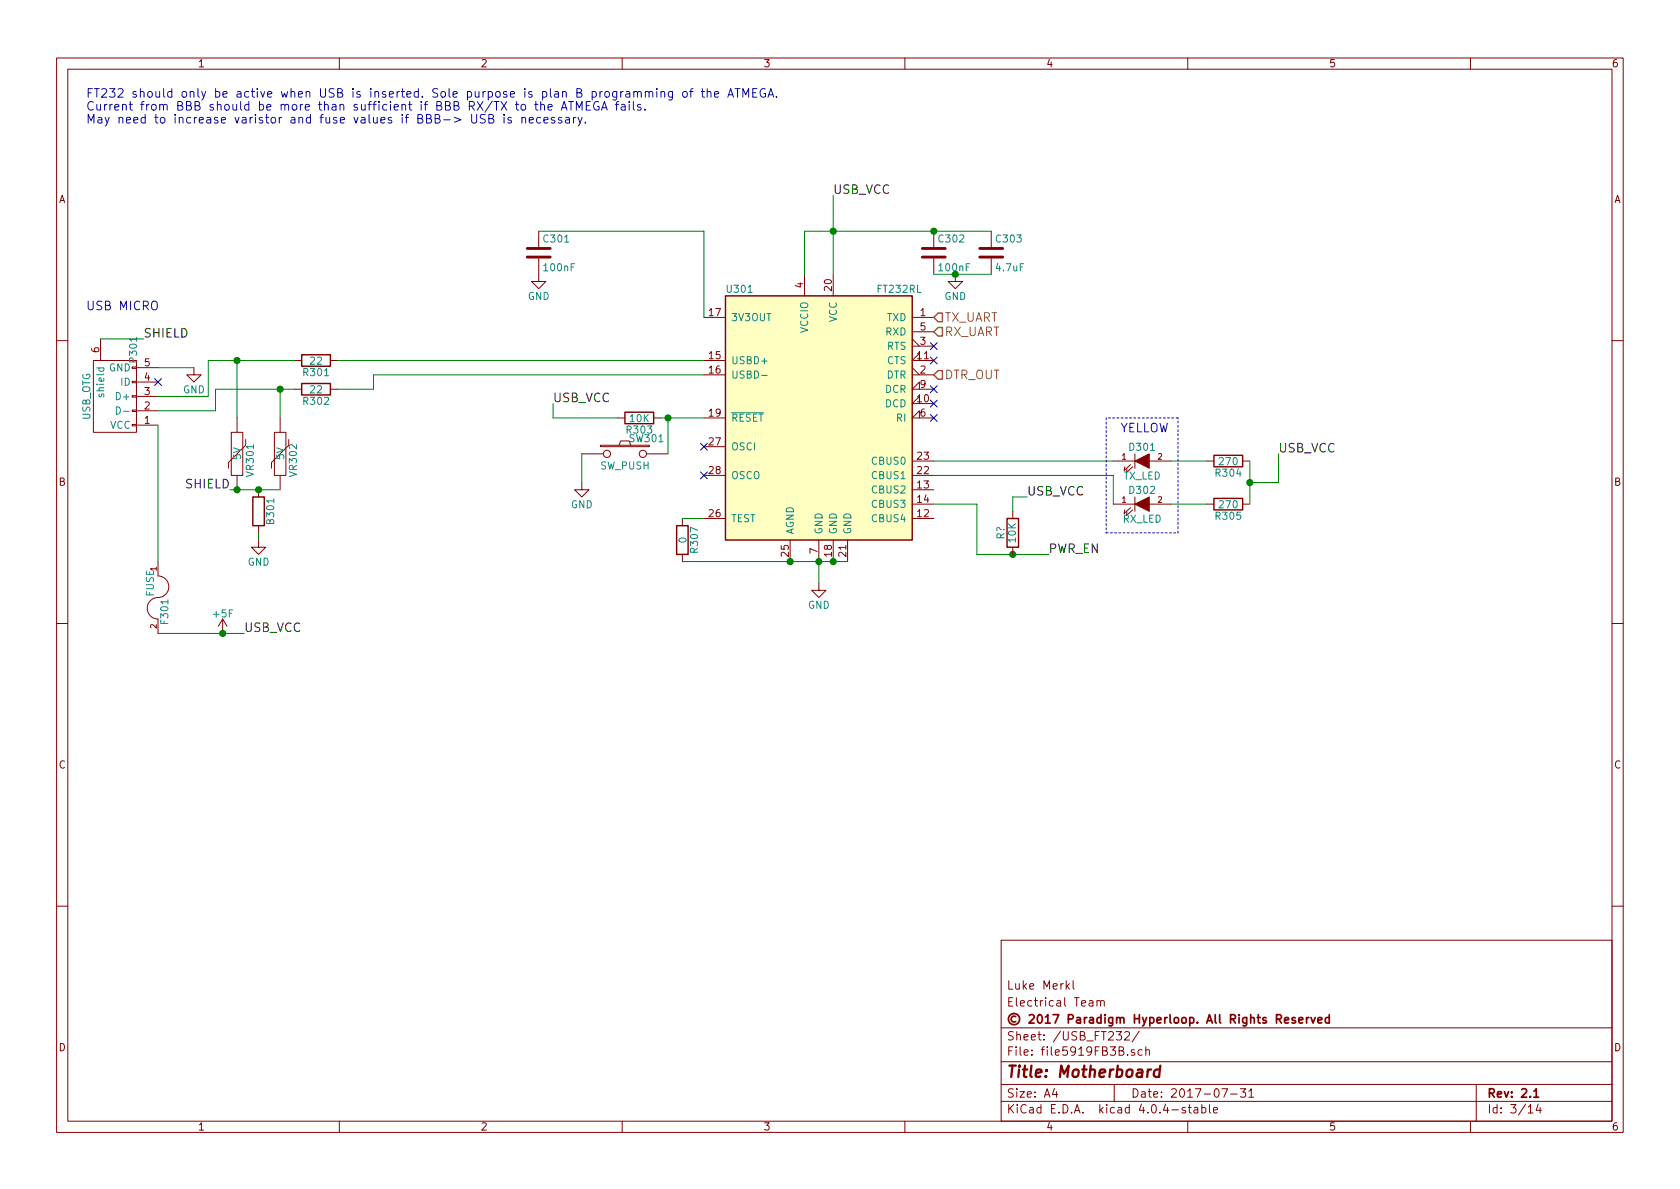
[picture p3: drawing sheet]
<svg xmlns="http://www.w3.org/2000/svg" width="297mm" height="210mm" viewBox="0 0 297 210" stroke-linecap="round" stroke-linejoin="round" font-family="sans-serif">
<g fill="none" stroke="#840000" stroke-width=".18">
<path d="M10 10.3h277v189.9h-277zM12 12.2h273v186.1h-273zM60 10.3v1.9M110 10.3v1.9M160 10.3v1.9M210 10.3v1.9M260 10.3v1.9M17.8 59.9v3.8M95.2 45.7v4.1h1.3l-1.3 1.2-1.2-1.2h1.2M95.2 40.9v2.8M124.5 56.1h3.8M142.2 48.5v3.8"/>
<path d="M147.3 48.5v3.8M161.3 56.1h3.8M161.3 59.9l1.3 1.3M161.3 58.7h3.8M165.1 40.9v2.8M165.1 45.7v2.8M168.9 48.5v1.3h1.3l-1.3 1.2-1.3-1.2h1.3M175.3 40.9v2.8M175.3 45.7v2.8M10 60.2h2M16.5 63.7h7.6v12.7h-7.6zM23.4 75.1h.7v.2h-.7z"/>
<path d="M23.4 72.5h.7v.3h-.7zM23.4 70h.7v.2h-.7zM23.4 67.4h.7v.3h-.7zM23.4 64.9h.7v.2h-.7zM24.1 75.2h3.8M24.1 72.6h3.8M24.1 70.1h3.8M24.1 67.6h3.8M24.1 65h3.8M34.3 65v1.3h1.3l-1.3 1.3-1.3-1.3h1.3M40.9 76.4h2v7.7h-2zM41.9 73.9v2.5"/>
<path d="M43.4 77.7v1l-3 3.1v1M48.5 76.4h2v7.7h-2zM49.5 73.9v2.5M51.1 77.7v1l-3.1 3.1v1M52.1 68.8h1.2M52.1 63.7h1.2M58.4 68.8h1.3M58.4 63.7h1.3M106.2 78.7h8.6v.3h-8.6zM109.2 73.9h1.3M109.5 78.7l.2-.7h1.6l.2 .7M115.6 73.9h1.2"/>
<path d="M124.5 66.3h3.8M124.5 73.9h3.8M124.5 63.7h3.8M124.5 79h3.8M161.3 66.3h3.8M161.3 65l1.3 1.3M161.3 61.2h3.8M162.6 73.9v-1.3l-1.3 1.3h3.8M162.6 68.8v-1.2l-1.3 1.2h3.8M162.6 71.4v-1.3l-1.3 1.3h3.8M162.6 63.7v-1.2l-1.3 1.2h3.8M285 60.2h2"/>
<path d="M27.9 99.3v2.5a1.93 1.93 0 0 1 1.9 2.1 1.93 1.93 0 0 1-2.2 1.8 1.91 1.91 0 0 0-1.6 2 1.91 1.91 0 0 0 1.9 1.8v2.5M41.9 84.1v2.5M45.7 95.5v1.3h1.3l-1.3 1.2-1.3-1.2h1.3M45.7 86.6v1.3M45.7 93v1.2M49.5 84.1v2.5M102.9 85.3v1.3h1.2l-1.2 1.3-1.3-1.3h1.3M102.9 80.3h3.8M114.3 80.3h3.8M120.6 91.7v1.3M120.6 98v1.3M124.5 91.7h3.8"/>
<path d="M124.5 84.1h3.8M139.7 95.5v3.8M144.8 95.5v3.8M147.3 95.5v3.8M149.9 95.5v3.8M161.3 91.7h3.8M161.3 84.1h3.8M161.3 86.6h3.8M161.3 81.5h3.8M161.3 89.1h3.8M179.1 90.4v1.3M179.1 96.8v1.2"/>
<path d="M196.8 81.5h3.9M196.8 89.1h3.9M199.9 82.2l-1.1 1 .1-.7M199.9 89.8l-1.1 1 .1-.6M200.3 82.5l-1.2 1.1 .2-.7M200.3 90.2l-1.2 1 .2-.7M200.7 80.3v2.5M200.7 87.9v2.5M203.2 81.5h3.8M203.2 89.1h3.8M213.4 81.5h1.2M213.4 89.1h1.2"/>
<path d="M219.7 81.5h1.3M219.7 89.1h1.3M10 110.3h2M39.4 109.5l-.8 1.2M39.4 109.5v2.5M39.4 109.5l.7 1.2M144.8 103.1v1.3h1.2l-1.2 1.3-1.3-1.3h1.3M285 110.3h2M10 160.2h2M177 166.3h108v32h-108zM188.7 174.4l.4 .5M189.1 173.9l-.6 .6"/>
<path d="M189.7 173.4v1.3l.2 .2M192.6 177h.6v.9M193.2 177.3l-.4 .1-.3 .2 .3 .3 .4-.1M194 177.1l.2-.2 .3 .1 .1 .9M194 176.9v1M194.6 177.1a.36 .36 0 0 1 .3-.2 .36 .36 0 0 1 .3 .2v.8M285 160.2h2M60 198.3v1.9M110 198.3v1.9M160 198.3v1.9M177 194.8h108M177 191.8h108"/>
<path d="M177 187.8h108M177 181.8h108M186.4 192.5l-.3 1h.9M186.8 193v1M197 191.8v3M197.4 182.4h.9l-.5 .6 .4 .1v.7l-.2 .1-.6-.1M198.9 182.6l.2-.2h.3l.3 .4-.9 1.1h.9M200.6 185.7a.37 .37 0 0 0-.6 .1l.1 .2 .5 .2 .1 .1-.3 .3-.4-.1M201.4 182.3l-1.2 2M201.9 185.7l-.4-.1-.3 .3 .1 .6 .2 .1 .4-.1M202.6 185.7l.2-.1 .4 .1v.9M202.6 185.1v1.5"/>
<path d="M209.6 195.9a.37 .37 0 0 0-.6 .1l.1 .3 .5 .1 .1 .1-.3 .3-.4-.1M210 198.3v1.9M210.1 195.8h.5M210.3 195.3v1.3l.3 .2M211.2 195.9h.5l.1 .9M211.8 196.2l-.5 .1-.2 .2 .2 .3 .5-.1M212.5 195.9l.4-.1 .3 .3-.1 .6h-.6M212.5 195.3v1.5M213.8 195.3v1.3l.2 .2M214.6 196.3l.7-.1-.1-.3-.4-.1-.2 .2v.7h.6M216 192.5h1l-.6 1.5M217.6 193.5h1.1"/>
<path d="M219.3 192.5h.9l-.5 .6 .5 .1v.7l-.2 .1-.7-.1M220.8 193l.4-.5v1.5M220.8 194h.9M260 198.3v1.9M261 191.8v6.5M270.2 196.8h.8M272 195.2l-.4 1.1h.9M272.3 195.8v1"/>
<circle cx="107.3" cy="80.3" r=".63"/>
<circle cx="113.7" cy="80.3" r=".63"/>
</g>
<path d="M231 179.9v1M231.4 179.9l-.4 .3M231.8 179.9l.4 1 .3-1M235 179.4v1.5M227.1 180.4l.7-.1v-.3l-.4-.1-.3 .2 .1 .7h.6M229 180a.37 .37 0 0 0-.6 .1l.1 .3 .5 .1 .1 .1-.2 .3-.5-.1M229.6 180.4l.8-.1-.1-.3-.4-.1-.3 .2 .1 .7h.6M233 180.4l.7-.1v-.3l-.5-.1-.2 .2 .1 .7h.6M235 180l-.4-.1-.3 .3 .1 .6 .2 .1 .4-.1M271.2 193l.4-.5v1.5M271.2 194h.9" fill="none" stroke="#840000" stroke-width=".3"/>
<path d="M205.1 189.2a.7 .7 0 0 0-1 .3v.8l.2 .1 .6-.1M205.2 188.4l-.3 2" fill="none" stroke="#840000" stroke-width=".41"/>
<path d="M128.3 52.3h33v43.2h-33z" fill="#ffffc2" stroke="#ffffc2" stroke-width=".18"/>
<path d="M128.3 52.3h33v43.2h-33zM53.3 62.7h5.1v2.1h-5.1zM53.3 67.8h5.1v2h-5.1zM110.5 72.9h5.1v2h-5.1zM44.7 87.9h2v5.1h-2zM119.6 93h2.1v5h-2.1zM178.1 91.7h2v5.1h-2zM214.6 80.5h5.1v2h-5.1zM214.6 88.1h5.1v2.1h-5.1z" fill="none" stroke="#840000" stroke-width=".25"/>
<path d="M20.6 72a.64 .64 0 0 1 .7 .6 .64 .64 0 0 1-.7 .6zM21.8 72.7h1M129.3 73h5.7M134.7 66.4h.9" fill="none" stroke="#008484" stroke-width=".18"/>
<path d="M165.9 55.4h.7v1.5h-.7l-.8-.8zM165.9 57.9h.7v1.5h-.7l-.8-.7zM165.1 66.3l.8-.8h.7v1.6h-.7z" fill="none" stroke="#848400" stroke-width=".25"/>
<g fill="#840000" stroke="#840000" stroke-width=".18">
<path d="M200.7 81.5l2.5-1.2v2.5z"/>
<path d="M200.7 89.1l2.5-1.2v2.5z"/>
</g>
<path d="M93.2 45.5h4.1M93.2 43.9h4.1M163.1 45.5h4M163.1 43.9h4M173.2 45.5h4.1M173.2 43.9h4.1" fill="none" stroke="#840000" stroke-width=".51"/>
<g fill="none" stroke="#008400" stroke-width=".18">
<path d="M147.3 34.5v14M17.8 59.9h7.6M95.2 40.9h29.3v15.2M165.1 48.5h10.2M175.3 40.9h-33.1v7.6M27.9 75.2v24.1M27.9 65h6.4M41.9 63.7v10.2M49.5 68.8v5.1M52.1 68.8h-14v3.8h-10.2M52.1 63.7h-15.3v6.4h-8.9M59.7 63.7h64.8"/>
<path d="M97.8 71.4v2.5h11.4M116.8 73.9h7.7M118.1 73.9v6.4M124.5 66.3h-58.5v2.5h-6.3M40.6 86.6h8.9M45.7 94.2v1.3M102.9 80.3v5M120.6 99.3h29.3M120.6 91.7h3.9M144.8 99.3v3.8M165.1 81.5h31.7M165.1 84.1h31.7v5"/>
<path d="M165.1 89.1h7.6v8.9h12.7M181.6 87.9h-2.5v2.5M207 81.5h6.4M207 89.1h6.4M221 81.5v7.6M226.1 80.3v5h-5.1M27.9 112h15.3"/>
</g>
<g fill="#008400" stroke="#008400" stroke-width=".25">
<circle cx="221" cy="85.3" r=".51"/>
<circle cx="144.8" cy="99.3" r=".51"/>
<circle cx="147.3" cy="99.3" r=".51"/>
<circle cx="41.9" cy="63.7" r=".51"/>
<circle cx="49.5" cy="68.8" r=".51"/>
<circle cx="118.1" cy="73.9" r=".51"/>
<circle cx="179.1" cy="98" r=".51"/>
<circle cx="147.3" cy="40.9" r=".51"/>
<circle cx="41.9" cy="86.6" r=".51"/>
<circle cx="45.7" cy="86.6" r=".51"/>
<circle cx="139.7" cy="99.3" r=".51"/>
<circle cx="165.1" cy="40.9" r=".51"/>
<circle cx="168.9" cy="48.5" r=".51"/>
<circle cx="39.4" cy="112" r=".51"/>
</g>
<g fill="none" stroke="#0000c2" stroke-width=".18">
<path d="M95.6 18.6l.1-.1a.36 .36 0 0 1 .6 .2v.8M95.6 18v1.5M96.9 19l.7-.2v-.3h-.5l-.2 .2 .1 .7h.6M99.2 19.5l.5-1.5 .6 1.5M99.4 19h.7M101 18v1.5M101.9 19.5v-1.5l.5 1 .5-1v1.5M103.7 18.7h.5M104.4 18h-.7v1.5h.7M105.8 18a.71 .71 0 0 0-.9 .7 .71 .71 0 0 0 .9 .7l.1-.6h-.3M106.3 19.5l.6-1.5 .5 1.5M106.5 19h.7"/>
<path d="M109.4 18h-.3l-.1 .2v1.3M109.9 18.5h.6v1M110.5 18.8l-.5 .1a.3 .3 0 0 0-.2 .3 .3 .3 0 0 0 .2 .3l.5-.1M111.3 18.5v1M112 18v1.3l.2 .2M113.3 18.5h-.4l-.2 .2 .1 .2 .5 .1v.4h-.6M114 19.3v.2M114.8 16.4a.35 .35 0 0 1 .3-.2 .35 .35 0 0 1 .3 .2v.8M116.1 15.7v.1M116.1 16.2v1M116.9 16.3a.36 .36 0 0 1 .6 .1v.8M116.9 16.2v1"/>
<path d="M118.9 16.2v1.2l-.3 .3-.4-.1M118.9 16.3a.48 .48 0 0 0-.7 0v.7a.48 .48 0 0 0 .7 .1M120.8 16.3l.2-.1 .4 .1 .1 .6-.1 .2-.4 .1-.2-.2zM121.9 16.2h.6M122.5 15.7h-.3l-.1 .2v1.3M124 16.2h.6M124.2 15.7v1.3l.4 .2M125 16.3h.1a.36 .36 0 0 1 .6 .1v.8M125 15.7v1.5M126.3 16.7l.8-.2-.1-.2-.4-.1-.3 .2 .1 .7h.6M128.7 17.2l.5-1.5 .5 1.5M128.8 16.8h.7"/>
<path d="M130 15.7h.8M130.4 15.7v1.5M131.3 17.2v-1.5l.6 1.1 .5-1.1v1.5M133.1 16.4h.5M133.8 15.7h-.7v1.5h.7M135.3 15.7a.71 .71 0 0 0-.9 .7 .71 .71 0 0 0 .9 .7l.1-.6h-.3M135.8 17.2l.5-1.5 .5 1.5M135.9 16.8h.8M137.3 17v.2M85.8 20.3a.62 .62 0 0 0-.8 .1v.4l.7 .4v.4a.62 .62 0 0 1-.8 .1M86.4 21l.7-.1 .1-.2v-.3l-.3-.2h-.5v1.6h.6l.3-.3v-.2l-.4-.3M89.1 20.2v.2"/>
<path d="M89.1 20.7v1.1M90.4 20.8l-.4-.1-.2 .3 .1 .2 .5 .1v.4h-.6M92.3 20.9l.1-.1a.36 .36 0 0 1 .5 .2v.8M92.3 20.7v1.1M93.6 21.3l.7-.2-.1-.3-.4-.1-.2 .3v.7h.6M95.6 20.8a.48 .48 0 0 0-.7 .1v.7a.48 .48 0 0 0 .7 .1M96.2 21.3l.7-.2-.1-.3-.4-.1-.2 .3v.7h.6M98 20.8l-.3-.1-.2 .3v.2l.5 .1v.4h-.5M99.3 20.8l-.4-.1-.2 .3 .1 .2 .5 .1v.4h-.6M100 20.8h.6l.1 1M100.7 21.1l-.5 .1a.3 .3 0 0 0-.3 .3 .3 .3 0 0 0 .3 .3l.5-.1M101.4 20.7v1.1"/>
<path d="M101.8 20.7l-.3 .1-.1 .3M102.2 20.7l.4 1.1M102.9 20.7l-.5 1.4-.2 .2M103.5 21.6v.2"/>
</g>
<g fill="none" stroke="#000084" stroke-width=".18">
<path d="M27.3 66.9l1.2 1.3M28.5 66.9l-1.2 1.3M123.9 78.4l1.2 1.2M125.1 78.4l-1.2 1.2M164.5 68.2l1.2 1.2M164.5 70.8l1.2 1.2M164.5 73.3l1.2 1.2M164.5 60.6l1.2 1.2M164.5 63.1l1.2 1.3M165.7 68.2l-1.2 1.2M165.7 70.8l-1.2 1.2M165.7 73.3l-1.2 1.2"/>
<path d="M165.7 60.6l-1.2 1.2M165.7 63.1l-1.2 1.3M123.9 83.5l1.2 1.2M125.1 83.5l-1.2 1.2"/>
</g>
<path d="M195.6 73.9v20.3M208.3 73.9h-12.7M195.6 94.2h12.7M208.3 94.2v-20.3" fill="none" stroke="#0000c2" stroke-width=".18" stroke-dasharray=".3 .4"/>
<text font-size="2.8" fill="#840000" x="178" y="190.5">Title: Motherboard</text>
<g font-size="2.1" fill="#0000c2">
<text x="15.2" y="17.3">FT232 should only be active when USB is inserted. Sole purpose is plan B programming of the ATMEGA.</text>
<text x="15.2" y="19.6">Current from BBB should be more than sufficient if BBB RX/TX to the ATMEGA fails.</text>
<text x="15.2" y="21.8">May need to increase varistor and fuse values if BBB-&gt; USB is necessary.</text>
<text x="15.2" y="54.9">USB MICRO</text>
<text x="198.1" y="76.4">YELLOW</text>
</g>
<g font-size="2.1">
<text x="147.3" y="34.3">USB_VCC</text>
<text x="25.4" y="59.7">SHIELD</text>
<text x="97.8" y="71.1">USB_VCC</text>
<text x="226.1" y="80">USB_VCC</text>
<text x="32.9" y="86.4">SHIELD</text>
<text x="181.6" y="87.6">USB_VCC</text>
<text x="185.4" y="97.8">PWR_EN</text>
<text x="43.2" y="111.8">USB_VCC</text>
</g>
<g font-size="2.1" fill="#848400">
<text x="167" y="56.9">TX_UART</text>
<text x="167" y="59.4">RX_UART</text>
<text x="167" y="67.1">DTR_OUT</text>
</g>
<g font-size="2.1" fill="#840000">
<text x="178" y="178">Electrical Team</text>
<text x="178" y="175">Luke Merkl</text>
<text x="178" y="184">Sheet: /USB_FT232/</text>
<text x="178" y="181">© 2017 Paradigm Hyperloop. All Rights Reserved</text>
<text x="178" y="186.7">File: file5919FB3B.sch</text>
<text x="178" y="196.9">KiCad E.D.A. kicad 4.0.4-stable</text>
<text x="178" y="194.1">Size: A4</text>
<text x="200" y="194.1">Date: 2017-07-31</text>
<text x="263" y="194.1">Rev: 2.1</text>
<text x="263" y="196.9">Id: 3/14</text>
</g>
<g font-size="1.8" fill="#840000">
<text x="35" y="11.9">1</text>
<text x="85" y="11.9">2</text>
<text x="135" y="11.9">3</text>
<text x="185" y="11.9">4</text>
<text x="235" y="11.9">5</text>
<text x="285" y="11.9">6</text>
<text x="10.4" y="35.9">A</text>
<text x="285.4" y="35.9">A</text>
<text x="142" y="50.9" transform="rotate(-90 142 50.9)">4</text>
<text x="147.1" y="51.4" transform="rotate(-90 147.1 51.4)">20</text>
<text x="125.4" y="55.9">17</text>
<text x="162.7" y="55.9">1</text>
<text x="162.7" y="58.4">5</text>
<text x="17.5" y="62.3" transform="rotate(-90 17.5 62.3)">6</text>
<text x="25.6" y="64.8">5</text>
<text x="125.4" y="63.5">15</text>
<text x="162.2" y="63.5">11</text>
<text x="162.7" y="61">3</text>
<text x="25.6" y="69.8">3</text>
<text x="25.6" y="67.3">4</text>
<text x="125.4" y="66">16</text>
<text x="162.2" y="71.1">10</text>
<text x="162.7" y="66">2</text>
<text x="162.7" y="68.6">9</text>
<text x="25.6" y="74.9">1</text>
<text x="25.6" y="72.4">2</text>
<text x="125.4" y="73.7">19</text>
<text x="162.7" y="73.7">6</text>
<text x="125.4" y="78.7">27</text>
<text x="125.4" y="83.8">28</text>
<text x="162.2" y="83.8">22</text>
<text x="162.2" y="81.3">23</text>
<text x="10.4" y="85.9">B</text>
<text x="162.2" y="86.4">13</text>
<text x="162.2" y="88.9">14</text>
<text x="285.4" y="85.9">B</text>
<text x="125.4" y="91.4">26</text>
<text x="162.2" y="91.4">12</text>
<text x="139.4" y="98.4" transform="rotate(-90 139.4 98.4)">25</text>
<text x="144.5" y="97.9" transform="rotate(-90 144.5 97.9)">7</text>
<text x="147.1" y="98.4" transform="rotate(-90 147.1 98.4)">18</text>
<text x="149.6" y="98.4" transform="rotate(-90 149.6 98.4)">21</text>
<text x="10.4" y="135.9">C</text>
<text x="285.4" y="135.9">C</text>
<text x="10.4" y="185.9">D</text>
<text x="285.4" y="185.9">D</text>
<text x="35" y="199.9">1</text>
<text x="85" y="199.9">2</text>
<text x="135" y="199.9">3</text>
<text x="185" y="199.9">4</text>
<text x="235" y="199.9">5</text>
<text x="285" y="199.9">6</text>
</g>
<g font-size="1.8" fill="#008484">
<text x="96.2" y="42.9">C301</text>
<text x="96.3" y="47.9">100nF</text>
<text x="166.1" y="42.9">C302</text>
<text x="166.1" y="47.9">100nF</text>
<text x="176.2" y="47.9">4.7uF</text>
<text x="176.3" y="42.9">C303</text>
<text x="93.3" y="53">GND</text>
<text x="128.7" y="51.8">U301</text>
<text x="155.2" y="51.8">FT232RL</text>
<text x="167" y="53">GND</text>
<text x="129.3" y="56.8">3V3OUT</text>
<text x="142.9" y="58.9" transform="rotate(-90 142.9 58.9)">VCCIO</text>
<text x="148" y="57.1" transform="rotate(-90 148 57.1)">VCC</text>
<text x="156.5" y="59.3">RXD</text>
<text x="156.7" y="56.8">TXD</text>
<text x="19.2" y="65.7">GND</text>
<text x="24.2" y="63.9" transform="rotate(-90 24.2 63.9)">P301</text>
<text x="54.9" y="64.5">22</text>
<text x="129.3" y="64.4">USBD+</text>
<text x="156.7" y="61.8">RTS</text>
<text x="156.7" y="64.4">CTS</text>
<text x="18.4" y="69.9" transform="rotate(-90 18.4 69.9)">shield</text>
<text x="20.8" y="70.7">D+</text>
<text x="21.3" y="68.2">ID</text>
<text x="32.3" y="69.5">GND</text>
<text x="53.8" y="66.5">R301</text>
<text x="53.8" y="71.6">R302</text>
<text x="54.9" y="69.5">22</text>
<text x="129.3" y="66.9">USBD-</text>
<text x="156.4" y="69.5">DCR</text>
<text x="156.6" y="66.9">DTR</text>
<text x="16" y="74.4" transform="rotate(-90 16 74.4)">USB_OTG</text>
<text x="19.4" y="75.8">VCC</text>
<text x="110.9" y="76.7">R303</text>
<text x="111.4" y="74.6">10K</text>
<text x="129.3" y="74.5">RESET</text>
<text x="156.4" y="72">DCD</text>
<text x="158.5" y="74.5">RI</text>
<text x="42.6" y="81.3" transform="rotate(-90 42.6 81.3)">5V</text>
<text x="50.2" y="81.3" transform="rotate(-90 50.2 81.3)">5V</text>
<text x="106.1" y="83">SW_PUSH</text>
<text x="111.4" y="78.2">SW301</text>
<text x="129.3" y="79.6">OSCI</text>
<text x="154.3" y="82.2">CBUS0</text>
<text x="199.8" y="79.7">D301</text>
<text x="215.7" y="82.2">270</text>
<text x="44.9" y="84.1" transform="rotate(-90 44.9 84.1)">VR301</text>
<text x="52.5" y="84.1" transform="rotate(-90 52.5 84.1)">VR302</text>
<text x="100.9" y="89.9">GND</text>
<text x="129.3" y="84.7">OSCO</text>
<text x="154.3" y="84.7">CBUS1</text>
<text x="154.3" y="87.2">CBUS2</text>
<text x="154.3" y="89.8">CBUS3</text>
<text x="198.6" y="84.8">TX_LED</text>
<text x="199.8" y="87.3">D302</text>
<text x="215.1" y="84.3">R304</text>
<text x="215.7" y="89.9">270</text>
<text x="48.5" y="92.5" transform="rotate(-90 48.5 92.5)">B301</text>
<text x="121.4" y="96" transform="rotate(-90 121.4 96)">0</text>
<text x="129.3" y="92.3">TEST</text>
<text x="140.3" y="94.5" transform="rotate(-90 140.3 94.5)">AGND</text>
<text x="145.4" y="94.5" transform="rotate(-90 145.4 94.5)">GND</text>
<text x="148" y="94.5" transform="rotate(-90 148 94.5)">GND</text>
<text x="150.5" y="94.5" transform="rotate(-90 150.5 94.5)">GND</text>
<text x="154.3" y="92.3">CBUS4</text>
<text x="177.6" y="95.4" transform="rotate(-90 177.6 95.4)">R?</text>
<text x="179.6" y="95.9" transform="rotate(-90 179.6 95.9)">10K</text>
<text x="198.5" y="92.4">RX_LED</text>
<text x="215.1" y="91.9">R305</text>
<text x="43.8" y="100">GND</text>
<text x="123.4" y="97.6" transform="rotate(-90 123.4 97.6)">R307</text>
<text x="27.2" y="105.5" transform="rotate(-90 27.2 105.5)">FUSE</text>
<text x="142.8" y="107.6">GND</text>
<text x="29.7" y="110.2" transform="rotate(-90 29.7 110.2)">F301</text>
<text x="37.8" y="109.2">+5F</text>
</g>
<g font-size="1.4" fill="#840000">
<text x="198.4" y="81.3">1</text>
<text x="204.7" y="81.3">2</text>
<text x="198.4" y="88.9">1</text>
<text x="204.7" y="88.9">2</text>
<text x="27.7" y="101" transform="rotate(-90 27.7 101)">1</text>
<text x="27.7" y="111.1" transform="rotate(-90 27.7 111.1)">2</text>
</g>
</svg>
